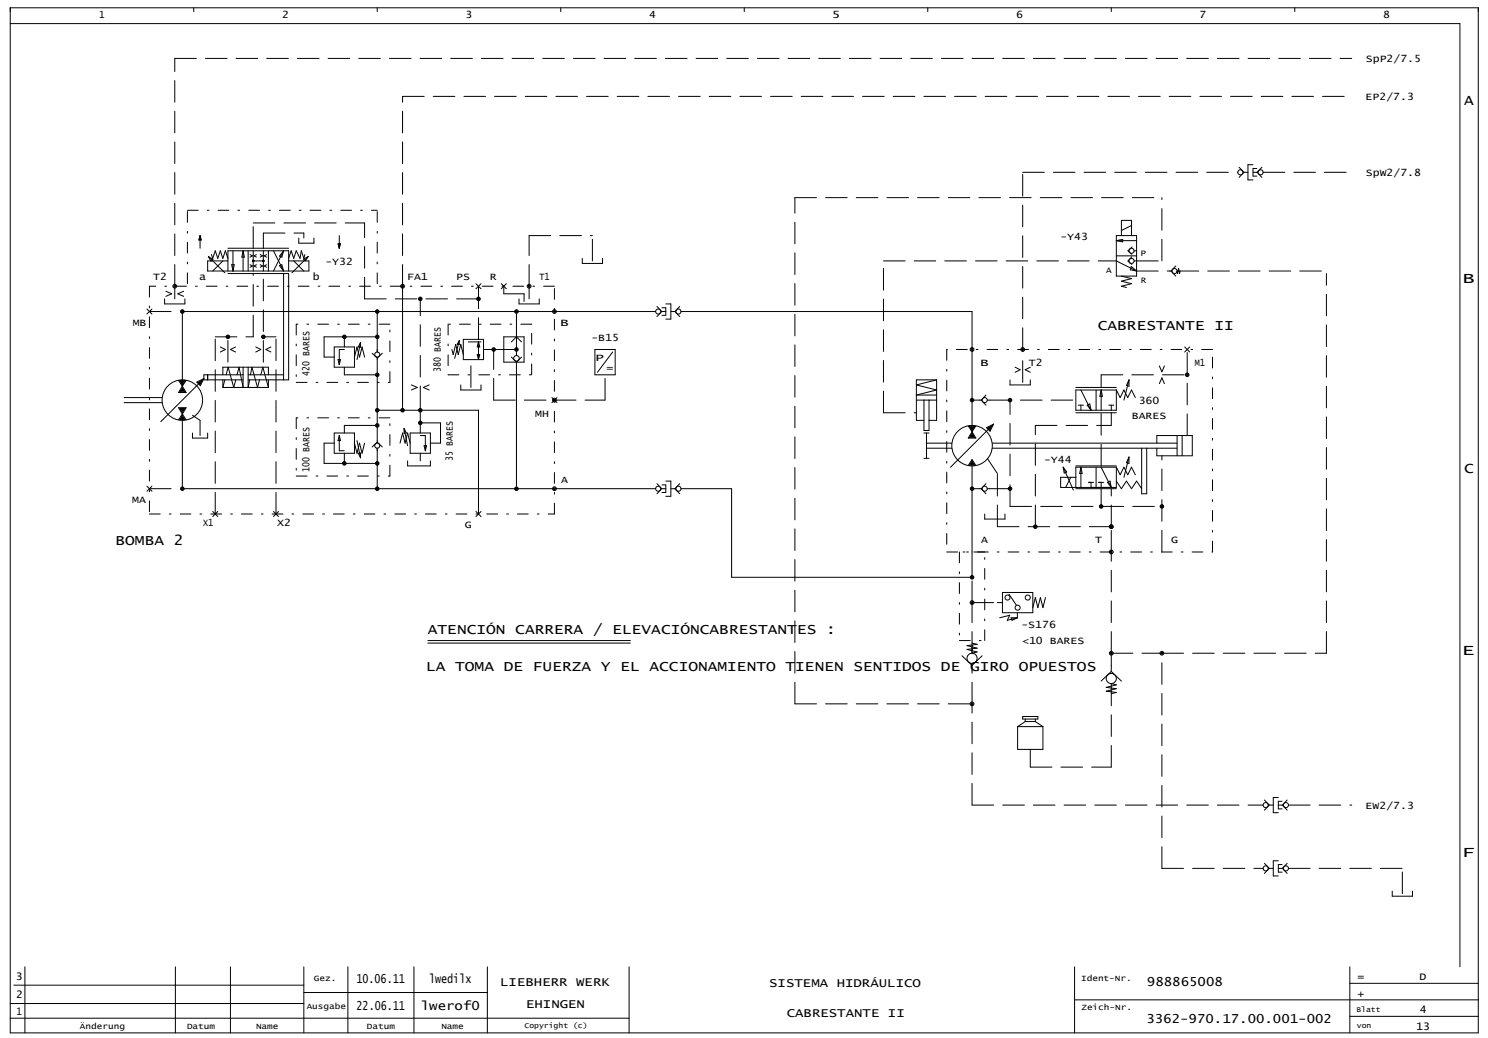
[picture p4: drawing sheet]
<svg xmlns="http://www.w3.org/2000/svg" width="582mm" height="406mm" viewBox="0 0 582 406" stroke-linecap="round" stroke-linejoin="round" font-family="sans-serif">
<g fill="none" stroke="#000" stroke-width=".39">
<path d="M4 3h574.2v401h-574.2zM4 9.2h567v369M75.8 3v1.5M147.6 3v1.5M219.3 3v1.5M291.1 3v1.5M362.9 3v1.5M434.6 3v1.5M506.4 3v1.5M484.6 65.4l1.9 2M486.5 67.4h1.6M486.5 67.4l-1.9 2"/>
<path d="M490.1 67.4h1.6M490.1 64.4h-2v6h2M491.6 65.9h-1.5v3h1.5M491.7 67.4l1.9 2M493.6 65.4l-1.9 2M78.2 92.1v5M78.2 92.1l.3 1.7h-.6l.3-1.1 .1 .9h-.2l.1-.5M78.2 92.1l.5 1.8h-.9zM82.7 99.6l.5 1.5 1-3 1 3 1-3 1 3 .9-3 1 3M89.1 97.1h23.8M91.1 98.1v7.9M95.1 98.1v7.9"/>
<path d="M95.1 98.1l.5 2.5h-1zM97.1 98.1v7.9M97.8 99.6l.9 .5-.9 .5M99 98.1v7.9M100.3 99.6l-1 .5 1 .5M101.8 99.6l.9 .5-.9 .5M103 98.1v7.9M104.2 99.6l-.9 .5 .9 .5M105 98.1v7.9M107 98.1l3.9 7.9M110.9 98.1l-3.9 7.9M110.9 98.1l-.7 2.5-.9-.4z"/>
<path d="M116.9 93.1v2h5.9v-2M119.2 99.6l-.4 1.5-1-3-.4 3-1.5-3-1 3-1-3-1 3M132.2 95.4h1l-.5 1.7zM132.7 92.1v5M132.7 96.1l.2-.5h-.3l.1 1 .3-1.1h-.6l.3 1.6M436.6 92.1h7.9v15.9h-7.9zM436.6 94.1h7.9M436.6 94.1l2.5-.5v1zM438.6 92.1v-5.9h4v5.9M442.6 88.2l-4 2M442.8 96.6l-1.6 1.5 1.5 1.4M443.6 98.1h.9"/>
<path d="M64.4 116.9v2h7.9v-2M64.9 113.9l2.3 1-2.3 1M71.8 113.9l-2.3 1 2.3 1M81.5 100.4l6.5 6.3M81.5 100.4l1.8 1.1-.8 .6zM87.2 102l-4 4M89.1 102h-7.9v4h39.6v-4h-7.9M89.1 106v-7.9h23.8v7.9M89.1 107h23.8v41.6h-15.8M90.6 103.5h1l-.5 2.5zM97.8 103.5l.9 .5-.9 .5M99 102h4"/>
<path d="M100.3 103.5l-1 .5 1 .5M101.8 103.5l.9 .5-.9 .5M104.2 103.5l-.9 .5 .9 .5M109.3 103.9l.9-.4 .7 2.5zM110.9 107v41.6M114.9 102l3.9 4M118.7 101.4l1.8-1-1.1 1.6zM120.5 100.4l-6.3 6.3M157.5 111.9v47.6M186.2 111l1.9 1.9M188.1 111l-1.9 1.9M196.1 111l1.9 1.9"/>
<path d="M198 111l-1.9 1.9M203 116.9v2h7.9v-2M227.7 101.1v1.9h8v-1.9M256.9 119.9l1.9 1.9M260.4 118.9h2v5.9h-2M265.9 119.9l-1.9 1.9M436.6 100.1h7.9M436.6 102l7.9 4M438.6 108l4 1-4 1 4 1-4 .9 2 .5M441.2 102.1l1.5 1.3M442.5 104.2l2 1.8-2.4-.5zM442.7 100.5l-1.5 1.5"/>
<path d="M457.4 106h.6M458 106l1.9 2M459.9 104l-1.9 2M460.4 106l.2 1 .4-2 .4 2 .2-1M57.5 120.9l1.9 1.9M59.4 120.9l-1.9 1.9M86.2 135.7l1.9 1-1.9 1M92.1 135.7l-2 1 2 1M100 135.7l2 1-2 1M106 135.7l-2 1 2 1M130.7 135.7h7.9v7.9h-7.9zM134.7 136.7h-2v5.9"/>
<path d="M138.6 139.7l1-4 1 4 1-4 1 4M141 133.9v1.9l-.9-.1zM141 133.9l-1.4 6.8M145.6 138.2l2 1.9M147.6 121.8v15.9M147.6 131.7h-12.9v4M149.5 138.2l-1.9 1.9M176.8 136.7l.4 2 1-4 1 4 1-4 1 4M179.6 133.3l-.8 1.3 .8 .2v-1.6l-1.8 7M181.2 132.7h7.9v8h-7.9zM183.2 133.7h4.9M186.7 138.7h.9l-.5 2z"/>
<path d="M187.1 133.7v7M187.1 133.7l.5 2h-.9zM197 131.7h8v9.9h-8zM197 136.7h5M200 133.7l2-2 2 2M200 139.7l2 1.9M202 122.8v16.3M204 139.7l-2 1.9M232.7 136.7h7.9v9.9h-7.9zM239.6 137.7l-5.9 7.9M256.5 121.8h-185.2v29.3M258.8 121.8h1.6"/>
<path d="M258.8 121.8l-1.9 2M258.9 120.4h1.5v2.9h-1.5M262.4 121.8h1.6M264 121.8l1.9 2M266.3 121.8h113.9v47.1M463.4 135.7l1.9 2M465.3 135.7l-1.9 2M48.5 157.5h14.9M48.5 155.5h14.9M69.8 159.5h3l-1.5 2.4zM69.8 148.8l1.5 2.3M70.2 148.9h2.2l-1.1 1.7z"/>
<path d="M70.3 159.8h2l-1 1.6zM70.7 149.2h1.2l-.6 .8zM71.2 149.5h.2zM71.3 151.1l1.5 2.4h-3zM71.3 151.6l1 1.6h-2zM71.3 152.2l.5 .7h-1zM71.3 152.5l.2 .2h-.4zM72.8 148.8l-1.5 2.3M77 149.5l2.7-1.4-1.4 2.8zM77.5 149.6l1.5-.8-.8 1.6zM78 149.7l.3-.2-.1 .5zM79.7 148.1l-16.8 16.8"/>
<path d="M81.2 146.6v2M87.2 146.6v-3h17.8v3M87.2 148.6v2.9M87.2 151.5h17.8M88 148.6l-.8 2.9M88.4 146.6l.8-3 2.2 7.9 .8-2.9M95.1 143.6v7.9l-1.6-7.9-.8 3M95.1 146.6h-15.4v2h15.4M97.1 143.6v7.9l.6-2.9M97.1 146.6h13.8M98 146.6l.5-3 2.2 7.9 .8-2.9M102 146.6l.8-3 2.2 7.9"/>
<path d="M105 148.6v2.9M132.2 140.7h1l-.5 1.9zM134.7 143.6v3h12.9M147.6 140.1v32.8M160.9 150.6l2.3 .9-2.3 1M167.8 150.6l-2.2 .9 2.2 1M180.2 150.6v1.9h7.9v-1.9M202 141.6v48.6M215.9 155.5l1.9 2M217.8 155.5l-1.9 2M358.4 156.5h7.9M361.4 156.5v11.9h2v-11.9"/>
<path d="M366.3 148.6h-7.9v15.8h3M366.3 148.6l-7.9 2 7.9 1.9-7.9 2h7.9M366.3 148.6v15.8h-2.9M383.2 156.5h.6M383.8 156.5l1.8 2M385.6 154.5l-1.8 2M386.1 156.5h1M395.1 148.6v2h7.9v-2M397 143.6l2 1-2 1M403 143.6l-2 1 2 1M420.8 152.5h15.8v8h-15.8zM420.8 151.5h15.8"/>
<path d="M421.8 158.5h2M422.8 158.5v2M422.8 152.5l3.9 8M425.2 158.5l1-.5 .5 2.5zM428.7 152.5v8M430.7 152.5v8M430.7 152.5l.5 2.5h-1zM433.7 158.5h1.9M434.6 158.5v2M436.6 152.5l1.5 3 1.5-3 1.5 3 1.5-3 1.5 3M441.6 148.6v2.5l-1-.3zM441.6 148.6l-2 7.9"/>
<path d="M453.5 150.1l.9-2.3 1 2.3M453.5 143.1l.9 2.3 1-2.3M70.8 160.1h1l-.5 .7zM71.1 160.3l.2 .2 .2-.2h-.3M71.3 164.4v26.7h185.2M71.3 162.5l1 1.6h-2zM71.3 163l.5 .8h-1zM71.3 163.3l.2 .3h-.4zM71.3 161.9l1.5 2.3M71.3 161.9l-1.5 2.3M75.3 169.4v1.9h5.9v-1.9M130.7 169.4h7.9v7.9h-7.9z"/>
<path d="M132.7 170.4v5.9h2M132.7 170.4l.5 1.9h-1zM134.7 177.3v3.9h12.9M138.6 173.3l1 4 1-4 1 4 1-4M139.6 172.3l1.4 6.8M140.1 177.3l.9-.1v1.9zM147.6 172.9l-2 1.9M147.6 172.9l1.9 1.9M147.6 175.3v15.8M147.6 160.5h39.5v40.6M147.6 166.4h-12.9v3M156.5 173.3l1-3.9 .9 3.9 1-3.9 1 3.9"/>
<path d="M158 167.6l.9 1.8-.9 .1zM158 167.6l1.4 6.7M160.4 169.4h7.9v7.9h-7.9zM164.4 170.4h2v5.9M164.4 160.5v8.9M164.4 177.3v3M165.9 174.3h1l-.5 2zM361.4 169.4h2M361.4 179.3h2M362.4 169.4v9.9M362.4 175.3h9.9M362.4 173.3h9.9"/>
<path d="M378.7 166.6l1.5 2.3M379.1 166.7h2.2l-1.1 1.7zM379.6 167h1.2l-.6 .8zM380 170.6l.2-.2 .2 .2zM380.1 167.3h.2zM380.2 168.9l1.5 2.4h-3zM380.2 169.5l1 1.6h-2zM380.2 170.1l.5 .7h-1zM381.7 166.6l-1.5 2.3M385.8 167.3l2.8-1.4-1.4 2.8zM386.3 167.4l1.6-.8-.8 1.6zM386.8 167.5l.4-.2-.2 .5z"/>
<path d="M388.1 175.3h72.3M388.1 173.3h72.3M388.6 165.9l-16.8 16.8M420.8 161.4h15.8M441.6 178.8l-2 7.9M441.6 178.8v2.4l-1-.2zM446.5 175.3v17.8h2v-17.8M452.5 173.3v-2.9h13.8v7.9h-13.8v-3M460.4 170.4v7.9M462.4 170.4v7.9M57.5 190.2l1.9 1.9M59.4 190.2l-1.9 1.9"/>
<path d="M159.4 180.3v1.9h8.9v-1.9M256.9 189.2l1.9 1.9M258.8 191.1h1.6M258.8 191.1l-1.9 2M258.9 189.7h1.5v2.9h-1.5M260.4 188.2h2v5.9h-2M262.4 191.1h1.6M264 191.1l1.9 2M265.9 189.2l-1.9 1.9M378.7 182l1.5-2.2 1.5 2.2M380.2 182.2v43.6h-94v-34.7h-19.9M380.2 180.4l1 1.5h-2z"/>
<path d="M380.2 180.9l.5 .7h-1zM380.2 181.2l.2 .2h-.4zM383.2 191.1h.6M383.8 191.1l1.8 2M385.6 189.2l-1.8 1.9M386.1 191.1h1M415.8 182.7l4 8.9M415.8 182.7l1.4 1.9-1 .4zM418.8 186.7l-2 4M420.8 191.1h15.8M420.8 182.2h15.8M422.8 182.7v8"/>
<path d="M422.8 182.7l.5 2.5h-1zM425.7 188.7h2M426.7 188.7v2M428.7 182.7v8M429.7 188.7h2M430.7 188.7v2M430.7 182.7l3.9 8M433.2 188.7l1-.5 .4 2.5zM436.6 182.7v8h-21.7v-4h5.9M436.6 182.7h-15.8v8M436.6 182.7l1.5 3 1.5-3 1.5 3 1.5-3 1.5 3M436.6 188.2l2 2.9 2-2.9 2 2.9 1.9-2.9 2 2.9"/>
<path d="M83.2 200.1l2 1.9M85.2 200.1l-2 1.9M107 200.1l1.9 1.9M108.9 200.1l-1.9 1.9M186.2 200.1l1.9 1.9M188.1 200.1l-1.9 1.9M385.2 201.1v1.9h7.9v-1.9M390.1 235.7h2M392.1 231.7h11.9v8h-11.9zM394.7 232.4l2.8 4.3M397.9 239.7v1.9M408.9 233.7l-1 4-1-4-1 4-.9-4-1 4"/>
<path d="M167.4 251.5h79.2M167.4 250.5h79.2M376.2 256.5l4 3.8M380.2 251.5l2 .5-4 .5 4 1-4 .5 4 1-2 .5v-3M384.2 256.5l-4 3.8M391 241.6l4-1-1 2 3.9-1M395.4 241.6h2.5l-2.1 1zM380.2 260.3v2.1M434.6 260.4v2.2M434.6 270.3v-2.9l2 .5-3.9 1 3.9 .5-3.9 .9 3.9 .5-2 .5M434.6 262.6l-3.9 3.8M434.6 262.6l4 3.8"/>
<path d="M398 284.2v8.9h9.9v-8.9M398 284.2h9.9M400 280.2h5.9v1h-5.9zM401 281.2v1M401 282.2h4M401 282.2l-3 2M405 281.2v1M405 282.2l2.9 2M494.5 312.9l1.9 2M496.4 314.9h1.6M496.4 314.9l-1.9 2M500 314.9h1.6"/>
<path d="M500 311.9h-2v6h2M501.5 313.4h-1.5v3h1.5M501.6 314.9l1.9 2M503.5 312.9l-1.9 2M494.5 337.7l1.9 1.9M496.4 339.6h1.6M496.4 339.6l-1.9 2M500 339.6h1.6M500 336.7h-2v5.9h2M501.5 338.2h-1.5v2.9h1.5M501.6 339.6l1.9 2M503.5 337.7l-1.9 1.9"/>
<path d="M544.5 348.6v1.9h8v-1.9M9.7 378.2v25.8M68.6 378.2v25.8M90.1 378.2v25.8M118.8 378.2v25.8M136.1 378.2v25.8M161.9 378.2v25.8M190.6 378.2v25.8M246.1 378.2v25.8M420.3 378.2v25.8M528 378.2v25.8M4 398.3h242.1"/>
<path d="M4 392.5h114.8M5.4 385.3h113.4M118.8 388.2h71.8M420.3 391.1h157.9M528 397.5h50.2M528 384.6h50.2"/>
<circle cx="485.1" cy="67.4" r=".99"/>
<circle cx="493.1" cy="67.4" r=".99"/>
<circle cx="442.6" cy="98.1" r=".99"/>
<circle cx="68.3" cy="111.9" r=".74"/>
<circle cx="68.3" cy="111.9" r=".37"/>
<circle cx="99" cy="102" r=".35"/>
<circle cx="99" cy="102" r=".1"/>
<circle cx="99" cy="102" r=".25"/>
<circle cx="103" cy="102" r=".35"/>
<circle cx="103" cy="102" r=".1"/>
<circle cx="103" cy="102" r=".25"/>
<circle cx="157.4" cy="111.9" r=".74"/>
<circle cx="157.4" cy="111.9" r=".37"/>
<circle cx="164.4" cy="116.9" r=".69"/>
<circle cx="164.4" cy="116.9" r=".5"/>
<circle cx="164.4" cy="116.9" r=".2"/>
<circle cx="187.1" cy="116.9" r=".69"/>
<circle cx="187.1" cy="116.9" r=".5"/>
<circle cx="187.2" cy="116.9" r=".2"/>
<circle cx="206.9" cy="111.9" r=".74"/>
<circle cx="206.9" cy="111.9" r=".37"/>
<circle cx="442.6" cy="102" r=".99"/>
<circle cx="459.4" cy="106" r=".99"/>
<circle cx="71.3" cy="121.8" r=".69"/>
<circle cx="71.3" cy="121.8" r=".5"/>
<circle cx="71.3" cy="121.8" r=".2"/>
<circle cx="89.1" cy="131.7" r=".69"/>
<circle cx="89.1" cy="131.7" r=".5"/>
<circle cx="89.1" cy="131.7" r=".2"/>
<circle cx="103" cy="131.7" r=".69"/>
<circle cx="103" cy="131.7" r=".5"/>
<circle cx="103" cy="131.7" r=".2"/>
<circle cx="134.7" cy="131.7" r=".5"/>
<circle cx="134.7" cy="131.7" r=".69"/>
<circle cx="134.7" cy="131.7" r=".2"/>
<circle cx="147.5" cy="138.7" r=".99"/>
<circle cx="147.5" cy="131.7" r=".5"/>
<circle cx="147.5" cy="121.8" r=".5"/>
<circle cx="147.5" cy="121.8" r=".69"/>
<circle cx="147.5" cy="131.7" r=".69"/>
<circle cx="147.5" cy="131.7" r=".2"/>
<circle cx="147.5" cy="121.8" r=".2"/>
<circle cx="193.1" cy="136.7" r=".69"/>
<circle cx="193.1" cy="136.7" r=".5"/>
<circle cx="193.1" cy="136.7" r=".2"/>
<circle cx="202" cy="121.8" r=".69"/>
<circle cx="202" cy="136.7" r=".69"/>
<circle cx="202" cy="121.8" r=".5"/>
<circle cx="202" cy="136.7" r=".5"/>
<circle cx="202" cy="136.7" r=".3"/>
<circle cx="202" cy="121.8" r=".2"/>
<circle cx="216.8" cy="121.8" r=".74"/>
<circle cx="216.8" cy="121.8" r=".37"/>
<circle cx="257.4" cy="121.8" r=".99"/>
<circle cx="265.4" cy="121.8" r=".99"/>
<circle cx="380.2" cy="136.7" r=".37"/>
<circle cx="380.2" cy="136.7" r=".74"/>
<circle cx="400" cy="136.7" r=".74"/>
<circle cx="400" cy="136.7" r=".37"/>
<circle cx="71.3" cy="156.5" r="7.9"/>
<circle cx="147.5" cy="146.6" r=".5"/>
<circle cx="147.5" cy="146.6" r=".69"/>
<circle cx="147.5" cy="146.6" r=".2"/>
<circle cx="202" cy="140.2" r="1.09"/>
<circle cx="216.8" cy="156.5" r=".74"/>
<circle cx="216.8" cy="156.5" r=".37"/>
<circle cx="380.2" cy="156.5" r=".5"/>
<circle cx="380.2" cy="156.5" r=".69"/>
<circle cx="380.2" cy="156.5" r=".2"/>
<circle cx="385.1" cy="156.5" r=".99"/>
<circle cx="395" cy="156.5" r=".5"/>
<circle cx="395" cy="156.5" r=".2"/>
<circle cx="395" cy="156.5" r=".69"/>
<circle cx="464.3" cy="146.6" r=".69"/>
<circle cx="464.3" cy="146.6" r=".5"/>
<circle cx="464.4" cy="146.6" r=".2"/>
<circle cx="147.5" cy="174.3" r=".99"/>
<circle cx="147.5" cy="166.4" r=".5"/>
<circle cx="147.5" cy="160.5" r=".5"/>
<circle cx="147.5" cy="166.4" r=".69"/>
<circle cx="147.5" cy="160.5" r=".69"/>
<circle cx="147.5" cy="160.5" r=".2"/>
<circle cx="147.5" cy="166.4" r=".2"/>
<circle cx="157.4" cy="160.5" r=".5"/>
<circle cx="157.4" cy="160.5" r=".69"/>
<circle cx="157.4" cy="160.5" r=".2"/>
<circle cx="164.4" cy="165.4" r=".5"/>
<circle cx="164.4" cy="160.5" r=".5"/>
<circle cx="164.4" cy="160.5" r=".69"/>
<circle cx="164.4" cy="165.4" r=".69"/>
<circle cx="164.4" cy="165.4" r=".2"/>
<circle cx="164.4" cy="160.5" r=".2"/>
<circle cx="380.2" cy="174.3" r="7.9"/>
<circle cx="71.3" cy="191.1" r=".69"/>
<circle cx="71.3" cy="191.1" r=".5"/>
<circle cx="71.3" cy="191.1" r=".2"/>
<circle cx="134.7" cy="181.2" r=".5"/>
<circle cx="134.7" cy="181.2" r=".69"/>
<circle cx="134.7" cy="181.2" r=".2"/>
<circle cx="147.5" cy="191.1" r=".5"/>
<circle cx="147.5" cy="181.2" r=".5"/>
<circle cx="147.5" cy="181.2" r=".69"/>
<circle cx="147.5" cy="191.1" r=".69"/>
<circle cx="147.5" cy="191.1" r=".2"/>
<circle cx="147.5" cy="181.2" r=".2"/>
<circle cx="202" cy="191.1" r=".69"/>
<circle cx="202" cy="191.1" r=".5"/>
<circle cx="202" cy="191.1" r=".2"/>
<circle cx="216.8" cy="191.1" r=".74"/>
<circle cx="216.8" cy="191.1" r=".37"/>
<circle cx="257.4" cy="191.1" r=".99"/>
<circle cx="265.4" cy="191.1" r=".99"/>
<circle cx="380.2" cy="191.1" r=".5"/>
<circle cx="380.2" cy="191.1" r=".69"/>
<circle cx="380.2" cy="191.1" r=".2"/>
<circle cx="385.1" cy="191.1" r=".99"/>
<circle cx="395" cy="191.1" r=".5"/>
<circle cx="395" cy="191.1" r=".2"/>
<circle cx="395" cy="191.1" r=".69"/>
<circle cx="430.7" cy="198.1" r=".5"/>
<circle cx="430.7" cy="198.1" r=".69"/>
<circle cx="430.7" cy="198.1" r=".2"/>
<circle cx="454.4" cy="198.1" r=".69"/>
<circle cx="454.4" cy="198.1" r=".5"/>
<circle cx="454.5" cy="198.1" r=".2"/>
<circle cx="404.9" cy="206" r=".5"/>
<circle cx="404.9" cy="206" r=".69"/>
<circle cx="405" cy="206" r=".2"/>
<circle cx="434.6" cy="206" r=".69"/>
<circle cx="434.6" cy="215.9" r=".74"/>
<circle cx="434.6" cy="206" r=".74"/>
<circle cx="434.6" cy="215.9" r=".37"/>
<circle cx="434.6" cy="206" r=".37"/>
<circle cx="434.6" cy="206" r=".5"/>
<circle cx="434.7" cy="206" r=".2"/>
<circle cx="380.2" cy="225.8" r=".5"/>
<circle cx="380.2" cy="235.7" r=".37"/>
<circle cx="380.2" cy="225.8" r=".69"/>
<circle cx="380.2" cy="235.7" r=".74"/>
<circle cx="380.2" cy="225.8" r=".2"/>
<circle cx="394.1" cy="233.7" r=".99"/>
<circle cx="398" cy="237.7" r=".99"/>
<circle cx="402" cy="233.7" r=".99"/>
<circle cx="380.2" cy="257.5" r="1.98"/>
<circle cx="434.6" cy="255.5" r=".74"/>
<circle cx="434.6" cy="255.5" r=".37"/>
<circle cx="454.4" cy="255.5" r=".74"/>
<circle cx="454.4" cy="255.5" r=".37"/>
<circle cx="380.2" cy="275.3" r=".37"/>
<circle cx="380.2" cy="275.3" r=".74"/>
<circle cx="434.6" cy="265.4" r="1.98"/>
<circle cx="495" cy="314.9" r=".99"/>
<circle cx="503" cy="314.9" r=".99"/>
<circle cx="495" cy="339.6" r=".99"/>
<circle cx="503" cy="339.6" r=".99"/>
</g>
<g fill="none" stroke="#000" stroke-width=".39" stroke-dasharray="8.5 3.5">
<path d="M68.3 22.8h460.4M157.5 37.7h371.2M310.9 77.3h143.5M400 67.4h84.1M494 67.4h34.7M99 97.1v-9.9M99 87.2h43.6M103 97.1v-5.9M103 91.2h15.8M118.8 93.1v-1.9M206.9 92.1h24.8M68.3 116.9v-5"/>
<path d="M68.3 111.9v-89.1M142.6 116.9v-29.7M142.6 116.9h44.5M157.5 111.9v-74.2M197 114.9v-3M197 114.9h8M205 117.9v-3M206.9 116.9v-5M206.9 111.9v-19.8M231.7 102v-9.9M345.5 102h91.1M444.5 102h-.9"/>
<path d="M444.5 106h12.9M444.5 102h9.9M454.4 102v-24.7M460.4 106h58.4M58.4 121.8h11.9M84.2 131.7h14.8M99 131.7v-24.7M103 131.7h4.9M126.8 139.7h3.9M126.8 131.7h7.9M126.8 139.7v-8M187.1 132.7v-20.8"/>
<path d="M189.1 136.7h7.9M400 136.7v-69.3M89.1 141.6v-9.9M103 141.6v-34.6M164.4 159.5v-42.6M184.2 151.5v-10.8M193.1 156.5v-19.8M193.1 156.5h23.7M216.8 156.5h19.9M236.7 156.5v-9.9M380.2 156.5h3M387.1 156.5h33.7"/>
<path d="M400 149.6v-12.9M430.7 151.5v-4.9M430.7 146.6h33.6M75.3 162.4l2.9 2M78.2 170.4v-6M126.8 173.3h3.9M126.8 173.3v7.9M172.3 173.3h-4M172.3 165.4h-7.9M172.3 173.3v-7.9M345.5 161.4v-59.4M345.5 161.4h12.9"/>
<path d="M386.1 179.3l4 5.9M405 166.4h29.6M434.6 166.4v-5M464.3 170.4v-33.7M58.4 191.1h11.9M126.8 181.2h7.9M380.2 191.1h3M387.1 191.1h8M395.1 198.1v-41.6M395.1 198.1h59.3M430.7 198.1v-7M430.7 182.2v-20.8"/>
<path d="M84.2 201.1v-69.4M107.9 201.1v-69.4M390.1 206v-20.8M390.1 206h44.5M405 206v-39.6M434.6 215.9v-9.9M434.6 206v-14.9M454.4 215.9v-37.6M380.2 235.7v-8.9M380.2 235.7h9.9M380.2 255.5v-19.8M434.6 255.5v-39.6"/>
<path d="M434.6 255.5h19.8M454.4 255.5h64.4M518.8 255.5v-148.5M310.9 275.3v-198M310.9 275.3h69.3M380.2 275.3v-12.9M434.6 260.4v-4.9M380.2 314.9v-39.6M380.2 314.9h113.8M403 300v-6.9M403 300h31.6M434.6 300v-29.7"/>
<path d="M503.9 314.9h24.8M454.4 339.6v-84.1M454.4 339.6h39.6M503.9 339.6h44.6M548.5 349.5v-9.9"/>
</g>
<g fill="none" stroke="#000" stroke-width=".39" stroke-dasharray="4.2 3.5 .7 3.5">
<path d="M73.3 82.2h74.3M58.4 111.9v89.2M73.3 111v-28.8M147.6 111v-28.8M216.8 111.9h-158.4M115.9 126.8v22.8M152.5 126.8h-36.6M175.3 126.8v19.8M207.9 126.8h-32.6M370.3 136.7v79.2M474.2 136.7h-103.9M115.9 149.6h36.6"/>
<path d="M152.5 149.6v-22.8M175.3 146.6h32.6M207.9 146.6v-19.8M115.9 163.4v22.8M152.5 163.4h-36.6M115.9 186.2h36.6M152.5 186.2v-22.8M58.4 201.1h158.4M216.8 201.1v-89.2M370.3 215.9h103.9M375.3 215.9v34.6M385.2 215.9h-9.9"/>
<path d="M474.2 215.9v-79.2M375.3 250.5h9.9M385.2 250.5v-34.6"/>
</g>
<g font-size="5.7">
<text x="572.7" y="40.9">A</text>
<text x="572" y="110.5">B</text>
<text x="572.7" y="185.2">C</text>
<text x="571.9" y="256.2">E</text>
<text x="571.8" y="335.2">F</text>
</g>
<g font-size="5.6">
<text x="429.4" y="129">CABRESTANTE II</text>
<text x="45.2" y="213.1">BOMBA 2</text>
<text x="167.4" y="247.8">ATENCIÓN CARRERA / ELEVACIÓNCABRESTANTES :</text>
<text x="166.7" y="262.6">LA TOMA DE FUERZA Y EL ACCIONAMIENTO TIENEN SENTIDOS DE GIRO OPUESTOS</text>
</g>
<g font-size="4.9">
<text x="139.4" y="384.4">10.06.11</text>
<text x="167.8" y="384.4">lwedilx</text>
<text x="195.6" y="385.8">LIEBHERR WERK</text>
<text x="300.8" y="386.1">SISTEMA HIDRÁULICO</text>
<text x="448.6" y="385.8">988865008</text>
<text x="139.5" y="395.1">22.06.11</text>
<text x="164.6" y="395.1">lwerof0</text>
<text x="205.7" y="394.4">EHINGEN</text>
<text x="307.7" y="397.6">CABRESTANTE II</text>
<text x="448.4" y="400.2">3362-970.17.00.001-002</text>
</g>
<g font-size="4.1">
<text x="6.2" y="383.3">3</text>
<text x="530.9" y="383.3">=</text>
<text x="555.3" y="383.3">D</text>
<text x="530.9" y="389.8">+</text>
<text x="6.3" y="390.5">2</text>
<text x="6.4" y="397">1</text>
<text x="555.4" y="396.3">4</text>
<text x="554" y="402.7">13</text>
</g>
<g font-size="3.9">
<text x="38.8" y="7.1">1</text>
<text x="110.4" y="7.1">2</text>
<text x="182.1" y="7.1">3</text>
<text x="253.9" y="7.1">4</text>
<text x="325.4" y="7.1">5</text>
<text x="397.5" y="7.1">6</text>
<text x="469.2" y="7.1">7</text>
<text x="541" y="7.1">8</text>
<text x="534.2" y="24.4">SpP2/7.5</text>
<text x="534.1" y="39.2">EP2/7.3</text>
<text x="534.2" y="68.9">SpW2/7.8</text>
<text x="414.7" y="93.7">-Y43</text>
<text x="127.3" y="103.6">-Y32</text>
<text x="59.9" y="109.5">T2</text>
<text x="77.8" y="109.5">a</text>
<text x="122.4" y="109.5">b</text>
<text x="159.2" y="109.5">FA1</text>
<text x="178.4" y="109.5">PS</text>
<text x="191.6" y="109.5">R</text>
<text x="211" y="109.5">T1</text>
<text x="51.9" y="127.3">MB</text>
<text x="219.1" y="127.3">B</text>
<text x="231.3" y="133.3">-B15</text>
<text x="232.8" y="141.2">P</text>
<text x="383.4" y="143.2">B</text>
<text x="402.4" y="143.2">T2</text>
<text x="467.4" y="143.2">M1</text>
<text x="121" y="146.9" transform="rotate(-90 121 146.9)">420 BARES</text>
<text x="172.5" y="145.5" transform="rotate(-90 172.5 145.5)">380 BARES</text>
<text x="237.3" y="145.2">=</text>
<text x="445.4" y="158">360</text>
<text x="209.3" y="163">MH</text>
<text x="442.7" y="163.9">BARES</text>
<text x="121" y="184.6" transform="rotate(-90 121 184.6)">100 BARES</text>
<text x="177.2" y="180.2" transform="rotate(-90 177.2 180.2)">35 BARES</text>
<text x="408.4" y="181.2">-Y44</text>
<text x="219.5" y="188.7">A</text>
<text x="51.7" y="196.6">MA</text>
<text x="79.4" y="205.6">X1</text>
<text x="108.5" y="205.6">X2</text>
<text x="181.8" y="206.5">G</text>
<text x="383.8" y="212.5">A</text>
<text x="428.3" y="212.5">T</text>
<text x="458" y="212.5">G</text>
<text x="399.5" y="245.5">-S176</text>
<text x="399.8" y="252.1">&lt;10 BARES</text>
<text x="534.1" y="316.4">EW2/7.3</text>
</g>
<g font-size="3.4">
<text x="446.1" y="100">P</text>
<text x="432.7" y="106.7">A</text>
<text x="446.2" y="110.7">R</text>
</g>
<g font-size="3.2">
<text x="122.7" y="383.7">Gez.</text>
<text x="422.9" y="383.7">Ident-Nr.</text>
<text x="120" y="394.5">Ausgabe</text>
<text x="423" y="395.2">Zeich-Nr.</text>
<text x="31.3" y="402.4">Änderung</text>
<text x="73.1" y="402.4">Datum</text>
<text x="100.1" y="402.4">Name</text>
<text x="143.5" y="402.4">Datum</text>
<text x="172.6" y="402.4">Name</text>
</g>
<g font-size="2.9">
<text x="530.5" y="395.8">Blatt</text>
<text x="205.1" y="402.3">Copyright (c)</text>
<text x="530.7" y="402.3">von</text>
</g>
</svg>
